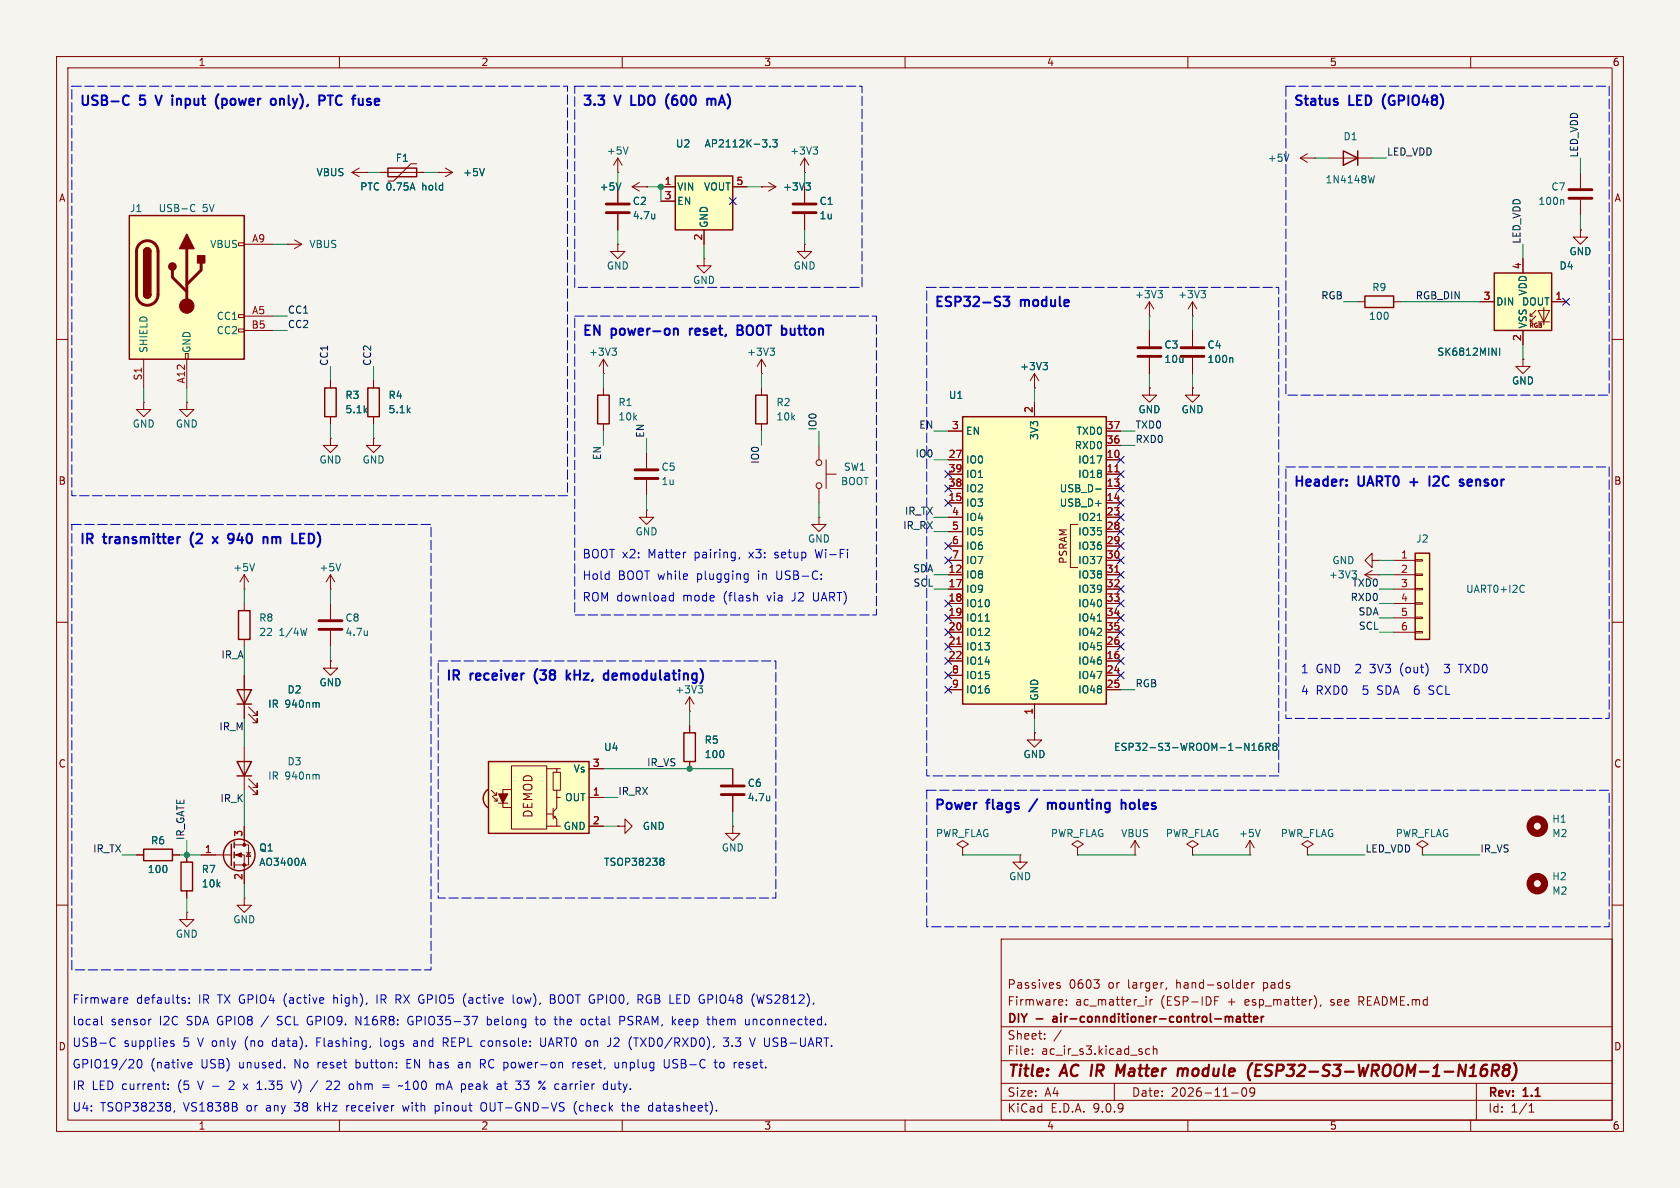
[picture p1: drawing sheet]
<svg xmlns="http://www.w3.org/2000/svg" width="297mm" height="210mm" viewBox="0 0 297 210" stroke-linecap="round" stroke-linejoin="round" font-family="sans-serif">
<path d="M0 0h297v210h-297z" fill="#f5f4ef" stroke="#f5f4ef" stroke-width=".18"/>
<g fill="none" stroke="#840000" stroke-width=".18">
<path d="M10 10h277v190h-277zM12 12h273v186h-273zM60 10v2M110 10v2M160 10v2M210 10v2M260 10v2M109.2 33v2.8M109.2 37.8v2.8M109.2 43.2v1.3h1.3l-1.3 1.2-1.3-1.2h1.3M109.2 43.2h.1M124.5 45.7v1.3h1.2l-1.2 1.3-1.3-1.3h1.3"/>
<path d="M124.5 45.7h.1M142.2 43.2v1.3h1.3l-1.3 1.2-1.2-1.2h1.2M142.2 43.2h.1M10 60h2M285 60h2M10 110h2M285 110h2M221 151.1h.1M221 148.6l-.8 1.3M221 148.6l.7 1.3M221 148.6v2.5M231.1 149.9l1.1-.7-1.1-.6-1 .6 1 .7v1.2"/>
<path d="M231.1 151.1h.1M251.5 149.9l1-.7-1-.6-1.1 .6 1.1 .7v1.2M251.5 151.1h.1M10 160h2M177 166h108v32h-108zM186.9 174.1l.5 .2 .1 .1-.1 .2-.4 .1M186.9 173.8h.5M187.8 176.8l.1 .3-.7 .1M188.5 177.6v.1M188.5 176.8v.1M193.4 173.2h.9l-.5 .6M194.2 173.9v.7"/>
<path d="M202.6 176.2v.1M202.6 176.7v1M203.3 176.7v1M203.7 176.7l-.2 .1-.2 .2M206.2 174.6l-.1 .3M214.7 176.9h.5M214.7 176.2h.8M220 174.5l.2 .2 .4-.1M220 173.9l.2-.2h.3l.2 .2v.2l-.7 .1M221.3 173.7v1M221.7 173.7l-.2 .1-.2 .2M232.6 176.4l.1 .6-.1 .8"/>
<path d="M233.5 177.6l-.1 .3M285 160h2M60 198v2M110 198v2M160 198v2M177 194.5h108M177 191.5h108M177 187.5h108M177 181.5h108M182.5 186.3v.1M182.5 185.5v.1M184.7 183.6v.1"/>
<path d="M184.7 182.8v.1M187.6 182.1l-1.3 2M197 191.5v3M203.2 185.5l-.4-.1-.3 .3v.4l.2 .2h.5M203.9 185.5l.2-.1 .4 .1v.9M203.9 184.9v1.5M210 198v2M217.7 193.2h1.2M219.7 192.4l.2-.1a.81 .81 0 0 1 .6 .6 .81 .81 0 0 1-.3 .8l-.2 .1a.81 .81 0 0 1-.3-1.4zM221.8 192.9l-.3 .3h-.3l-.2-.3 .1-.5 .4-.1 .2 .1a.99 .99 0 0 1-.3 1.4h-.3M260 198v2M261 191.5v6.5"/>
<path d="M270.3 196.6h.9M270.3 195.5l.4-.4v1.5"/>
</g>
<g fill="none" stroke="#840000" stroke-width=".4">
<path d="M197.6 188.2l.4 1.4 .9-1.4M208.4 189l.5-.1 .2 .3M209.1 189.2l-.1 1M209.9 189a.5 .5 0 0 0-.8 .2M221.4 187.9l-.1 .1M222 189.2h.7M223.1 188.2h-1l-.2 2h.9M263.9 188.2l1 .1a.58 .58 0 0 1-.3 1h-.8M264.3 189.3l.5 .9M266.1 189.1a.65 .65 0 0 0-.3 1 .65 .65 0 0 0 .9-.1 .65 .65 0 0 0 0-.8l-.2-.1M266.1 189.1l-.3-.2v-.3a.64 .64 0 0 1 1.1-.2v.3l-.4 .4M266.1 189.1h.4"/>
<path d="M267.7 187.9a2.32 2.32 0 0 1-.4 3.1"/>
</g>
<path d="M218.6 179.8h.6l.1 .9M219.8 179.7h.5M220 179.2v1.3l.3 .2M220.6 179.7h.6M220.8 179.2v1.3l.4 .2M223 179.7v1M223.4 179.7l-.3 .1-.1 .2M186.2 180.2v.4M219.3 180l-.5 .1a.29 .29 0 0 0-.3 .3 .29 .29 0 0 0 .3 .3l.5-.1M221.6 180.2l.7-.2v-.2l-.5-.1-.2 .2 .1 .7h.6" fill="none" stroke="#840000" stroke-width=".3"/>
<circle cx="271.8" cy="146" r="1.27" fill="none" stroke="#840000" stroke-width="1.3"/>
<path d="M115.7 37.8v.9M115.7 38.6h.1M222.8 146.6l-.4 1.3" fill="none" stroke="#006464" stroke-width=".18"/>
<path d="M107.2 36.1h4.1M107.2 37.6h4.1" fill="none" stroke="#840000" stroke-width=".51"/>
<path d="M119.4 31.1h10.1v9.5h-10.1z" fill="#ffffc2"/>
<path d="M68.6 29.7h5.1v1.5h-5.1zM119.4 31.1h10.1v9.5h-10.1z" fill="none" stroke="#840000" stroke-width=".25"/>
<g fill="none" stroke="#840000" stroke-width=".18">
<path d="M67.3 30.5h7.6M73.7 29h-1.1l-3 3h-1M109.2 30.5h.1M109.2 27.9l-.7 1.3M109.2 27.9l.8 1.3M109.2 27.9v2.6M111.8 33h2.5M111.8 33l1.2 .8M113 32.3l-1.2 .7M114.3 33h.1M116.8 33h2.6M116.8 35.6h2.6"/>
<path d="M129.5 33h2.6M134.6 33h.1M134.6 33h2.6M135.9 32.3l1.3 .7M137.2 33l-1.3 .8M142.2 30.5h.1M142.2 27.9l-.7 1.3M142.2 27.9l.8 1.3M142.2 27.9v2.6M142.2 33v2.8M142.2 37.8v2.8M50.8 43.2h.1"/>
<path d="M50.8 43.2h2.5M52.1 42.4l1.2 .8M53.3 43.2l-1.2 .7M124.5 40.6v2.6M210.8 68.6v1.3h1.3l-1.3 1.2-1.3-1.2h1.3M210.8 68.6h.1M182.9 129.5v1.3h1.2l-1.2 1.3-1.3-1.3h1.3M182.9 129.5h.1M210.8 149.9l1-.7-1-.6-1 .6 1 .7v1.2M210.8 151.1h.1"/>
</g>
<path d="M109.8 32.3l-.5 1.3M111 26l-.4 1.2M134.8 24.7h.8l-.4 .5M135.5 25.3v.6M136.1 25.9v.1M136.6 24.7h.8l-.4 .5 .3 .1v.6l-.1 .1-.6-.1M142.5 32.3h.8l-.5 .5M143 32.8l.3 .3v.3l-.3 .2M143.8 26h.7l-.4 .5M144.3 26.5l.2 .2v.3l-.2 .2" fill="none" stroke="#006464" stroke-width=".18"/>
<circle cx="271.8" cy="156.2" r="1.27" fill="none" stroke="#840000" stroke-width="1.3"/>
<path d="M140.2 36.1h4.1M140.2 37.6h4.1" fill="none" stroke="#840000" stroke-width=".51"/>
<path d="M170.2 73.7h25.4v50.8h-25.4z" fill="#ffffc2"/>
<path d="M170.2 73.7h25.4v50.8h-25.4z" fill="none" stroke="#840000" stroke-width=".25"/>
<g fill="none" stroke="#840000" stroke-width=".18">
<path d="M62.2 30.5l1.3 .7M62.2 30.5h2.6M63.5 29.7l-1.3 .8M64.8 30.5h.1M203.2 55.9h.1M203.2 53.3l-.8 1.3M203.2 53.3l.8 1.3M203.2 53.3v2.6M203.2 58.4v2.8M210.8 55.9h.1M210.8 53.3v2.6M210.8 58.4v2.8"/>
<path d="M210.8 53.3l-.7 1.3M210.8 53.3l.8 1.3M167.6 76.2h2.6M182.9 68.6h.1M182.9 66v2.6M182.9 71.1v2.6M182.9 66l-.8 1.3M182.9 66l.7 1.3M195.6 76.2h2.5M195.6 78.7h2.5M203.2 68.6v1.3h1.3l-1.3 1.2-1.3-1.2h1.3M203.2 68.6h.1"/>
<path d="M203.2 63.2v2.8M210.8 63.2v2.8M167.6 81.3h2.6M167.6 83.8h2.6M167.6 86.4h2.6M167.6 88.9h2.6M167.6 91.4h2.6M167.6 94h2.6M167.6 96.5h2.6M167.6 99.1h2.6M190.5 92.7h-1.3v7.6h1.3M195.6 81.3h2.5"/>
<path d="M195.6 83.8h2.5M195.6 86.4h2.5M195.6 88.9h2.5M195.6 91.4h2.5M195.6 94h2.5M195.6 96.5h2.5M195.6 99.1h2.5M242.6 99.1v-1.3l-1.3 1.3 1.3 1.2v-1.2h1.2M243.8 99.1h.1M167.6 101.6h2.6M167.6 104.1h2.6M167.6 106.7h2.6"/>
<path d="M167.6 109.2h2.6M167.6 111.8h2.6M167.6 114.3h2.6M167.6 116.8h2.6M167.6 119.4h2.6M195.6 101.6h2.5M195.6 104.1h2.5M195.6 106.7h2.5M195.6 109.2h2.5M195.6 111.8h2.5M195.6 114.3h2.5M195.6 116.8h2.5"/>
<path d="M195.6 119.4h2.5M241.3 101.6h2.5M241.3 101.6l1.3 .8M242.6 100.8l-1.3 .8M243.8 101.6h.1M167.6 121.9h2.6M182.9 124.5v2.5M195.6 121.9h2.5M170.2 149.9l1-.7-1-.6-1 .6 1 .7v1.2M170.2 151.1h.1M190.5 149.9l1-.7-1-.6-1 .6 1 .7v1.2M190.5 151.1h.1"/>
<path d="M200.7 151.1h.1M200.7 148.6l-.8 1.3M200.7 148.6l.7 1.3M200.7 148.6v2.5"/>
</g>
<g fill="none" stroke="#006464" stroke-width=".18">
<path d="M204.7 51.4h.8l-.4 .5M205.3 51.9l.2 .2v.3l-.2 .2M212.3 51.4h.8l-.4 .5M212.9 51.9l.2 .2v.3l-.2 .2M184.4 64.1h.8l-.4 .5M184.9 64.6l.3 .2v.3l-.3 .2M217.8 63.2l.1 .2v.7M193.7 86.5h1M194 92h.7M174.2 109.8h.7M194 109.8h.7M239 100.9h.8l-.4 .5"/>
<path d="M239.5 101.4l.3 .2v.3M221.3 132.7h.8M221.3 131.8l.4-.4v1.3M223.1 131.4l-.3 .1a.86 .86 0 0 0 0 1.2l.4-.2 .1-.4-.3-.2h-.2l-.3 .2M223.8 132.1l.6-.1 .1-.2v-.3l-.7-.1v1.3M224.1 132.1l.4 .6M225.3 131.9l-.3 .3 .1 .3 .2 .2 .3-.1 .1-.2v-.2l-.2-.3M225.3 131.9l-.3-.2 .3-.3h.2l.2 .2-.2 .3M225.3 131.9h.2"/>
</g>
<path d="M197.1 83.4h.7M169.2 113.9h.7M197.1 101.2h.7" fill="none" stroke="#a90000" stroke-width=".18"/>
<path d="M201.2 61.5h4M201.2 63h4M208.8 61.5h4.1M208.8 63h4.1" fill="none" stroke="#840000" stroke-width=".51"/>
<path d="M250.2 97.8h2.5v15.2h-2.5z" fill="#ffffc2"/>
<g fill="none" stroke="#840000" stroke-width=".25">
<path d="M105.7 69.9h2v5h-2zM133.6 69.9h2v5h-2zM250.2 97.8h2.5v15.2h-2.5zM42.2 108h2v5h-2zM41.9 121.9h2.5l-1.2 2.6zM41.9 134.6h2.5l-1.2 2.6zM41.9 124.5h2.5M41.9 137.2h2.5M120.9 129.5h2v5.1h-2zM25.4 150.1h5.1v2h-5.1zM32 152.4h2v5.1h-2zM40.9 149.2v3.8"/>
<path d="M41.4 148.8v1.1M41.4 150.6v1M41.4 152.4v1"/>
<circle cx="42.3" cy="151.1" r="2.79"/>
</g>
<g fill="none" stroke="#840000" stroke-width=".18">
<path d="M106.7 66h.1M106.7 63.5l-.8 1.3M106.7 63.5l.7 1.3M106.7 63.5v2.5M106.7 68.6v1.3M106.7 74.9v1.3M134.6 66h.1M134.6 63.5l-.7 1.3M134.6 63.5l.8 1.3M134.6 63.5v2.5M134.6 68.6v1.3M134.6 74.9v1.3"/>
<path d="M114.3 90.2v1.2h1.3l-1.3 1.3-1.3-1.3h1.3M114.3 90.2h.1M114.3 80v2.8M114.3 84.8v2.8M246.4 99.1h3.8M250.2 98.9h1.3v.3h-1.3zM43.2 104.1h.1M43.2 101.6v2.5M43.2 106.7v1.3M43.2 113v1.3M43.2 119.4v7.6M43.2 101.6l-.8 1.3"/>
<path d="M43.2 101.6l.7 1.3M58.4 104.1h.1M58.4 116.8v1.3h1.3l-1.3 1.3-1.3-1.3h1.3M58.4 116.8h.1M58.4 101.6l-.7 1.3M58.4 101.6l.8 1.3M58.4 101.6v2.5M58.4 106.7v2.8M58.4 111.5v2.8M246.4 101.6h3.8M246.4 104.1h3.8M246.4 106.7h3.8"/>
<path d="M246.4 109.2h3.8M246.4 111.8h3.8M250.2 101.5h1.3v.2h-1.3zM250.2 104h1.3v.3h-1.3zM250.2 106.6h1.3v.2h-1.3zM250.2 109.1h1.3v.2h-1.3zM250.2 111.6h1.3v.3h-1.3zM43.2 132.1v7.6M43.9 126.2l1.6 1.6v-.8v.8h-.8M43.9 125l1.6 1.5v-.8v.8h-.8M43.9 138.9l1.6 1.6v-.8v.8h-.8M43.9 137.7l1.6 1.5v-.8v.8h-.8"/>
<path d="M121.9 125.7h.1M121.9 123.2v2.5M121.9 128.3v1.2M121.9 134.6v1.3M121.9 123.2l-.7 1.3M121.9 123.2l.8 1.3M129.5 135.9v2.8M24.1 151.1h1.3M30.5 151.1h1.2M33 151.1v1.3M33 157.5v1.3M35.6 151.1h5.3"/>
<path d="M41.4 149.4h2.5v3.5h-2.5M41.4 151.1h1.8v5.1M43.2 158.8v1.2h1.2l-1.2 1.3-1.3-1.3h1.3M43.2 158.8h.1M43.2 146.1v3.3M43.6 150.7h.7M43.9 150.7l.4 .7h-.7zM109.2 146.1h1.3v-1.3l1.3 1.3-1.3 1.2v-1.2M109.2 146.1h.1M129.5 146.1v1.2h1.3l-1.3 1.3-1.2-1.3h1.2M129.5 146.1h.1M129.5 140.7v2.8"/>
<path d="M180.3 151.1v1.3h1.3l-1.3 1.3-1.2-1.3h1.2M180.3 151.1h.1M33 161.3v1.3h1.3l-1.3 1.2-1.3-1.2h1.3M33 161.3h.1"/>
</g>
<g fill="none" stroke="#006464" stroke-width=".18">
<path d="M108.2 61.5h.8l-.4 .5M108.7 62l.3 .3v.3l-.3 .2M136.1 61.5h.8l-.4 .5M136.7 62l.2 .3v.3l-.2 .2M45 99.6l-.4 1.3M60.2 99.6l-.4 1.3M54.2 111.1l-.3 1.2M64.9 111.5v.8M64.9 112.2v.1M269.1 103.4l.4 .2M269.5 104.6l-.4 .1M56.2 124.2l.2 .2v.6"/>
<path d="M56.2 136.9l.2 .2v.6M124 121.7l.2 .3v.3l-.2 .2M53.6 151.7l.5 1.3M136.1 140.7v.8M136.1 141.4l-.1 .1"/>
</g>
<g fill="#840000" stroke="#840000" stroke-width=".18">
<path d="M41.7 151.1l1-.4v.8z"/>
<circle cx="43.2" cy="149.4" r=".25"/>
<circle cx="43.2" cy="152.9" r=".25"/>
</g>
<path d="M112.3 83.1h4M112.3 84.6h4M56.4 109.7h4.1M56.4 111.3h4.1M127.5 138.9h4.1M127.5 140.5h4.1" fill="none" stroke="#840000" stroke-width=".51"/>
<path d="M86 139.8l.2-.2 1.2 1.6-1.2 1.5a1.97 1.97 0 0 1-.2-2.9z" fill="#ffffc2" stroke="#ffffc2" stroke-width=".18"/>
<path d="M86.4 134.6h17.7v12.7h-17.7z" fill="#ffffc2"/>
<path d="M57.4 68.6h2v5.1h-2zM65 68.6h2.1v5.1h-2.1zM86.2 139.6a1.97 1.97 0 0 0 0 3.1M86.4 134.6h17.7v12.7h-17.7z" fill="none" stroke="#840000" stroke-width=".25"/>
<g fill="none" stroke="#840000" stroke-width=".18">
<path d="M25.4 71.1v1.3h1.3l-1.3 1.3-1.3-1.3h1.3M25.4 71.1h.1M33 71.1v1.3h1.3l-1.3 1.3-1.3-1.3h1.3M33 71.1h.1M58.4 77.5v1.2h1.3l-1.3 1.3-1.3-1.3h1.3M58.4 77.5h.1M58.4 67.3v1.3M58.4 73.7v1.2M66 77.5v1.2h1.3l-1.3 1.3-1.2-1.3h1.2M66 77.5h.1M66 67.3v1.3M66 73.7v1.2"/>
<path d="M86.9 139.7l.9 .9M90.4 135.4h6.2v11.2h-6.2zM90.4 139.6h-1.5v3.1h1.5M96.6 135.9h1.8M97.8 136.5h1.3v3.2h-1.3zM98.4 139.7v1.3M99.1 135.9h-.7v.6M104.1 135.9h2.6M87 140.7l.9 .9M87.2 140.6h.6M87.4 141.6h.5M87.8 140.1v.5"/>
<path d="M87.9 141.1v.5M88.1 142h1.7M96.6 146.1h1.8M96.6 143.9h1.2M97.8 144.1l.6 .7v1.3h.7M97.8 142.9v1.9M98.2 144.3v.2h-.3M99.1 141h-.7v1.9l-.6 .6M104.1 146.1h2.6M104.1 141h2.6"/>
</g>
<path d="M88.1 140.3h1.7l-.9 1.7z" fill="#840000" stroke="#840000" stroke-width=".18"/>
<path d="M116.9 151.7h.2l.3 .3-.3 .3M116.9 152.3h.2M117.1 152.3l.3 .2v.2l-.1 .2-.4 .1" fill="none" stroke="#006464" stroke-width=".18"/>
<path d="M22.9 38.1h20.3v25.4h-20.3z" fill="#ffffc2"/>
<g fill="none" stroke="#840000" stroke-width=".18">
<path d="M77.5 30.5h.1M77.5 30.5h2.5M78.7 29.7l1.3 .8M80 30.5l-1.3 .7M42.2 42.9h1v.5h-1zM42.2 55.6h1v.5h-1zM42.2 58.2h1v.5h-1zM43.2 43.2h5.1M43.2 55.9h5.1M43.2 58.4h5.1M25.4 63.5v5.1M32.8 62.5h.5v1h-.5z"/>
<path d="M33 63.5v5.1"/>
</g>
<path d="M22.9 38.1h20.3v25.4h-20.3zM25.4 44.5a.64 .64 0 0 1 .6-.7 .64 .64 0 0 1 .7 .7M25.4 52.1a.64 .64 0 0 0 .6 .6 .64 .64 0 0 0 .7-.6" fill="none" stroke="#840000" stroke-width=".25"/>
<path d="M24.7 43.1a1.9 1.9 0 0 1 2.1-.4 1.9 1.9 0 0 1 1.1 1.8v7.6a1.91 1.91 0 0 1-1.9 1.9 1.91 1.91 0 0 1-1.9-1.9v-7.8l.2-.6zM30.5 47.8v1.2l2.5 2.6M33 43.9v10.2M35.6 46.5v1.3l-2.6 2.5" fill="none" stroke="#840000" stroke-width=".51"/>
<g fill="#840000" stroke="#840000" stroke-width=".25">
<path d="M25.4 44.5h1.3v7.6h-1.3z"/>
<path d="M25.6 44a.64 .64 0 0 1 .7-.1 .64 .64 0 0 1 .4 .6h-1.3z"/>
<path d="M25.4 52.1h1.3a.64 .64 0 0 1-.7 .6 .64 .64 0 0 1-.6-.6z"/>
<path d="M33 41.4l1.3 2.5h-2.6z"/>
<path d="M34.9 45.2h1.3v1.3h-1.3z"/>
<circle cx="30.5" cy="47.1" r=".63"/>
</g>
<circle cx="33" cy="54.1" r="1.27" fill="#840000" stroke="#840000" stroke-width=".18"/>
<path d="M33.9 36.2l.3-.1 .3 .2M34.5 37.3l-.3 .1-.3-.1M85.6 29.8l-.4 1.3" fill="none" stroke="#006464" stroke-width=".18"/>
<path d="M264.2 48.3h10.1v10.1h-10.1z" fill="#ffffc2"/>
<g fill="none" stroke="#840000" stroke-width=".18">
<path d="M64.8 30.5h.1M67.3 30.5h1.3M73.7 30.5h1.2M77.5 30.5h.1M109.2 33v2.8M109.2 37.8v2.8M114.3 33h.1M116.8 33h2.6M116.8 35.6h2.6M129.5 33h2.6M134.6 33h.1M142.2 33v2.8"/>
<path d="M142.2 37.8v2.8M229.9 27.9l1.2 .8M229.9 27.9h2.5M231.1 27.2l-1.2 .7M232.4 27.9h.1M234.9 27.9h7.7M279.4 30.5v2.8M279.4 35.3v2.8M124.5 40.6v2.6M203.2 58.4v2.8M210.8 58.4v2.8M240 53.3h1.3"/>
<path d="M246.4 53.3h1.2M261.6 53.3h2.6M269.2 45.7v2.6M269.2 58.4v2.6M270.5 55.9h.5M270.5 56.9h.5M271.5 54.9l-1 1v-.5M271.5 55.9l-1 1v-.5M271.9 54.9h2l-1 2zM271.9 56.9h2M272.9 54.4v3M274.3 53.3h2.6"/>
<path d="M279.4 40.6v1.3h1.3l-1.3 1.3-1.3-1.3h1.3M279.4 40.6h.1M58.4 67.3v1.3M58.4 73.7v1.2M66 67.3v1.3M66 73.7v1.2M144.8 78.7v2.6M167.6 76.2h2.6M182.9 68.6h.1M182.9 71.1v2.6M195.6 76.2h2.5M195.6 78.7h2.5"/>
<path d="M203.2 68.6h.1M203.2 63.2v2.8M210.8 68.6h.1M210.8 63.2v2.8M269.2 63.5v1.3h1.3l-1.3 1.2-1.2-1.2h1.2M269.2 63.5h.1M144.8 91.4v1.3h1.2l-1.2 1.3-1.3-1.3h1.3M144.8 91.4h.1M144.8 86.4v2.5M146 83.8h1.8M146 81.3v5.1M167.6 83.8h2.6"/>
<path d="M167.6 81.3h2.6M167.6 86.4h2.6M167.6 88.9h2.6M167.6 91.4h2.6M167.6 94h2.6M167.6 96.5h2.6M167.6 99.1h2.6M195.6 83.8h2.5M195.6 81.3h2.5M195.6 86.4h2.5M195.6 88.9h2.5M195.6 91.4h2.5"/>
<path d="M195.6 94h2.5M195.6 96.5h2.5M195.6 99.1h2.5M43.2 119.4v2.5M58.4 116.8h.1M167.6 101.6h2.6M167.6 104.1h2.6M167.6 106.7h2.6M167.6 109.2h2.6M167.6 111.8h2.6M167.6 114.3h2.6M167.6 116.8h2.6"/>
<path d="M167.6 119.4h2.6M195.6 101.6h2.5M195.6 104.1h2.5M195.6 106.7h2.5M195.6 109.2h2.5M195.6 111.8h2.5M195.6 114.3h2.5M195.6 116.8h2.5M195.6 119.4h2.5M43.2 124.5v2.5M104.1 135.9h2.6M121.9 128.3v1.2"/>
<path d="M121.9 134.6v1.3M129.5 135.9v2.8M167.6 121.9h2.6M182.9 129.5h.1M182.9 124.5v2.5M195.6 121.9h2.5M24.1 151.1h1.3M30.5 151.1h1.2M33 151.1v1.3M33 157.5v1.3M35.6 151.1h2.5M43.2 146.1v2.5"/>
<path d="M43.2 153.7v2.5M104.1 141h2.6M104.1 146.1h2.6M109.2 146.1h.1M129.5 140.7v2.8"/>
<circle cx="144.8" cy="85.9" r=".51"/>
<circle cx="144.8" cy="81.8" r=".51"/>
</g>
<path d="M237.5 26.7l2.5 1.2-2.5 1.3zM240 26.7v2.5M241.3 52.3h5.1v2.1h-5.1zM264.2 48.3h10.1v10.1h-10.1z" fill="none" stroke="#840000" stroke-width=".25"/>
<g fill="none" stroke="#006464" stroke-width=".18">
<path d="M85.6 29.8l-.4 1.3M109.8 32.3l-.5 1.3M115.7 37.8v.9M115.7 38.6h.1M134.8 24.7h.8l-.4 .5M135.5 25.3v.6M136.1 25.9v.1M136.6 24.7h.8l-.4 .5 .3 .1v.6l-.1 .1-.6-.1M142.5 32.3h.8l-.5 .5M143 32.8l.3 .3v.3l-.3 .2M227.9 27.2l-.4 1.3M243 31.1l-.3 1.2"/>
<path d="M276.3 35.3l.1 .2v.6M184.4 64.1h.8l-.4 .5M184.9 64.6l.3 .2v.3l-.3 .2M217.8 63.2l.1 .2v.7M263.8 61.5l.7 1.3v-1.3M265.1 61.5v1.3M193.7 86.5h1M194 92h.7M174.2 109.8h.7M194 109.8h.7M56.2 124.2l.2 .2v.6M221.3 132.7h.8"/>
<path d="M221.3 131.8l.4-.4v1.3M223.1 131.4l-.3 .1a.86 .86 0 0 0 0 1.2l.4-.2 .1-.4-.3-.2h-.2l-.3 .2M223.8 132.1l.6-.1 .1-.2v-.3l-.7-.1v1.3M224.1 132.1l.4 .6M225.3 131.9l-.3 .3 .1 .3 .2 .2 .3-.1 .1-.2v-.2l-.2-.3M225.3 131.9l-.3-.2 .3-.3h.2l.2 .2-.2 .3M225.3 131.9h.2M53.6 151.7l.5 1.3M116.9 151.7h.2l.3 .3-.3 .3M116.9 152.3h.2M117.1 152.3l.3 .2v.2l-.1 .2-.4 .1M136.1 140.7v.8"/>
<path d="M136.1 141.4l-.1 .1"/>
</g>
<path d="M277.4 33.5h4M277.4 35.1h4" fill="none" stroke="#840000" stroke-width=".51"/>
<g fill="none" stroke="#009600" stroke-width=".18">
<path d="M64.8 30.5h2.5M74.9 30.5h2.6M109.2 30.5v2.5M114.3 33h2.5v2.6M132.1 33h2.5M142.2 30.5v2.5M232.4 27.9h2.5M242.6 27.9h2.5M279.4 27.9v2.6M279.4 38.1v2.5M48.3 55.9h2.5M48.3 58.4h2.5"/>
<path d="M48.3 43.2h2.5M109.2 40.6v2.6M124.5 43.2v2.5M142.2 40.6v2.6M203.2 55.9v2.5M210.8 55.9v2.5M237.5 53.3h2.5M247.6 53.3h14M269.2 43.2v2.5M25.4 68.6v2.5M33 68.6v2.5M58.4 64.8v2.5"/>
<path d="M58.4 74.9v2.6M66 64.8v2.5M66 74.9v2.6M106.7 66v2.6M106.7 76.2v2.5M114.3 77.5v2.5M134.6 66v2.6M134.6 76.2v2.5M144.8 76.2v2.5M165.1 76.2h2.5M182.9 68.6v2.5M198.1 78.7h2.6"/>
<path d="M198.1 76.2h2.6M203.2 66v2.6M210.8 66v2.6M269.2 61v2.5M114.3 87.6v2.6M144.8 88.9v2.5M165.1 94h2.5M165.1 81.3h2.5M165.1 91.4h2.5M243.8 99.1h2.6M43.2 104.1v2.6M43.2 114.3v5.1"/>
<path d="M58.4 104.1v2.6M58.4 114.3v2.5M165.1 104.1h2.5M165.1 101.6h2.5M243.8 104.1h2.6M243.8 101.6h2.6M243.8 106.7h2.6M243.8 111.8h2.6M243.8 109.2h2.6M43.2 127v5.1M43.2 139.7v6.4M106.7 135.9h22.8"/>
<path d="M121.9 125.7v2.6M182.9 127v2.5M198.1 121.9h2.6M21.6 151.1h2.5M31.7 151.1h3.9M33 148.6v2.5M33 158.8v2.5M43.2 156.2v2.6M106.7 141h2.5M106.7 146.1h2.5M129.5 143.5v2.6M170.2 151.1h10.1"/>
<path d="M190.5 151.1h10.2M210.8 151.1h10.2M231.1 151.1h10.2M251.5 151.1h10.1"/>
</g>
<g fill="none" stroke="#000084" stroke-width=".18">
<path d="M128.9 35l1.2 1.2M130.1 35l-1.2 1.2M276.3 52.7l1.2 1.2M277.5 52.7l-1.2 1.2M167 85.8l1.2 1.2M167 88.3l1.2 1.2M167 95.9l1.2 1.2M167 83.2l1.2 1.2M167 98.5l1.2 1.2M168.2 85.8l-1.2 1.2M168.2 88.3l-1.2 1.2M168.2 95.9l-1.2 1.2"/>
<path d="M168.2 83.2l-1.2 1.2M168.2 98.5l-1.2 1.2M197.5 80.7l1.2 1.2M197.5 83.2l1.2 1.2M197.5 85.8l1.2 1.2M197.5 98.5l1.2 1.2M197.5 88.3l1.2 1.2M197.5 90.8l1.2 1.2M197.5 93.4l1.2 1.2M197.5 95.9l1.2 1.2M198.7 80.7l-1.2 1.2M198.7 83.2l-1.2 1.2"/>
<path d="M198.7 85.8l-1.2 1.2M198.7 98.5l-1.2 1.2M198.7 88.3l-1.2 1.2M198.7 90.8l-1.2 1.2M198.7 93.4l-1.2 1.2M198.7 95.9l-1.2 1.2M167 113.7l1.2 1.2M167 116.2l1.2 1.2M167 118.8l1.2 1.2M167 111.2l1.2 1.2M167 106.1l1.2 1.2M167 108.6l1.2 1.2"/>
<path d="M168.2 113.7l-1.2 1.2M168.2 116.2l-1.2 1.2M168.2 118.8l-1.2 1.2M168.2 111.2l-1.2 1.2M168.2 106.1l-1.2 1.2M168.2 108.6l-1.2 1.2M197.5 101l1.2 1.2M197.5 118.8l1.2 1.2M197.5 116.2l1.2 1.2M197.5 113.7l1.2 1.2M197.5 111.2l1.2 1.2M197.5 108.6l1.2 1.2"/>
<path d="M197.5 106.1l1.2 1.2M197.5 103.5l1.2 1.2M198.7 101l-1.2 1.2M198.7 118.8l-1.2 1.2M198.7 116.2l-1.2 1.2M198.7 113.7l-1.2 1.2M198.7 111.2l-1.2 1.2M198.7 108.6l-1.2 1.2M198.7 106.1l-1.2 1.2M198.7 103.5l-1.2 1.2M167 121.3l1.2 1.2M168.2 121.3l-1.2 1.2"/>
</g>
<g fill="none" stroke="#0000c2" stroke-width=".34">
<path d="M22 17l.5-.1 .3 .1M22.8 18.4l-.3 .2-.5-.1M27.5 16.9l.5 1.7M38.4 18.9l.2 .3M38.6 16.6l-.2 .4M39.3 18.5l.5 .1M39.3 17.4v1.7M39.8 17.4l-.5 .1M49.5 17.4v1.2M50 17.4l-.5 .2M57.9 16.9h1M58.4 16.9v1.7"/>
<path d="M65.4 18l.2 .3-.2 .3M65.4 17.4l.1 .1M111.6 16.9v1.7h.8M118 18.9l.2 .3M118.2 16.6l-.2 .4M125 17.4v1.2M125 17.6a.42 .42 0 0 1 .8 .1M125.8 17.7l.2-.3 .4 .1 .1 .2M125.8 17.7v.9M119.4 58.1l.4 .1 .1 .1v.9M122 58.1v1.1M122 58.2v.2"/>
<path d="M130.4 58.3h.5M130.9 58.3l.3 .1M131.2 57.7l-.3-.2h-.5v1.7l.8-.1M131.2 58.2l-.3 .1M177.4 52.4h1l-.5 .7a.46 .46 0 0 1 .5 .3v.4l-.1 .3h-.7l-.2-.1M31.8 94.9l-.3 .1M37.6 94.9l.9 1.1M38.5 94.9l-.9 1.1M41.2 94.5v1.1M41.3 95.1l-.1 .1M47.1 94.9l.2 .3v.8M48.1 94.9v1.1"/>
<path d="M48.8 95a.46 .46 0 0 0-.7 .1M53.1 95.2h.5M53.1 96h.8M53.1 94.3h.8M238.1 85.7v.2M238.1 84.8v.2M252.7 84.2v1.7M253.5 84.3h-.1M254.3 84.9l-.9 1h1M258.5 85.3l.3 .3-.3 .3M258.5 84.8h.2M259.5 84.8v1"/>
<path d="M260.2 85.2l-.8 .1M100.2 118.5v1.7M100.3 119.5l.5 .7M100.8 119l-.6 .7M107.1 119l.4 .1M107.5 118.5v1.7M107.5 120.1l-.4 .1M183.4 141.3l-1.5 2.1M185.2 141.9v1.1M185.2 142.1a.42 .42 0 0 1 .8 0M186 142.1v.9M186 142v.1"/>
<path d="M198.3 142.1a.42 .42 0 0 1 .7 0v.9M198.3 141.3v1.7"/>
</g>
<g fill="none" stroke="#0000c2" stroke-width=".18">
<path d="M130.8 98.5l-.2 .3M118.5 106.2h.5M118.5 105.3h.5M119 104.7v1.5M131.8 101.4l.5 .1M132.3 101.4v1.2l-.2 .3h-.3M132.3 102.4h-.5M133.7 105.2l.2 .3v.7M255.3 117.4h1M255.3 118.8l.2 .1M257.8 117.4h.9M252.6 122.7h.2"/>
<path d="M252.8 121.3l-.2 .2 .2 .4M17.9 179.7v1.3l.3 .2M21.9 177.3h.6M21.9 176.4h.5l.2 .3-.7 .2M32.4 176.9h.3l.1 .2-.2 .3h-.3M32.4 176.4h.3M33.4 177.2v.2M33.4 176.4v.2M66.7 175.9v1.5M72.6 179.7a.81 .81 0 0 0-.5 .7 .81 .81 0 0 0 .5 .8M82 177.3l.4 .6M82.4 175.6l-.4 .7"/>
<path d="M83.4 179.7h1l-.6 1.5M86.2 179.7v1.5M90.7 175.9v1.2l.2 .3M94.8 179.7v1.3l.4 .2M97.3 176.6h.5M97.8 176.6l.3-.3-.1-.3-.2-.1h-.5v1.5h.6l.3-.3M97.8 176.6l.4 .3M112.8 175.9h.6l.3 .2-.2 .5h-.7M113.2 176.6l.5 .8M126 179.7v1.5M133.8 175.9l.4 1.5 .2-1.1 .3 1.1M19.7 183.5h.4l.3 .1"/>
<path d="M20.4 184.8l-.3 .2-.4-.1M24.4 187.4l.2-.1a.81 .81 0 0 1 .6 .6 .81 .81 0 0 1-.3 .8l-.2 .1a.81 .81 0 0 1-.3-1.4zM26.7 180.2h-.3M28.7 191.6h.5M29.1 192.6h.1M29.7 192.5v.1M29.7 191.7v.1M30.2 184.3l.6 .4-.2 .3-.4-.1M30.7 184h-.3l-.2 .2M30.9 196.3l-.2 .3M33.4 187.8l.5 .1v.2l-.7 .2M33.9 188.7l-.5 .1"/>
<path d="M43 191.6l.8 1M43.8 191.6l-.8 1M45.4 192.6h.9M45.9 191.1l-.5 .4M50.3 188.6v.2M51.4 191.1l.5 1.5M56 184.2h.5M56.2 191l-1.3 2M56.7 183.5h-.7v1.5M58.4 191.2l-.5-.1-.2 .1M58.5 191.7l-.8 .9h.9M61.3 195.4v1"/>
<path d="M61.4 195.5l-.1 .2M62 191.6l.4 .1 .1 .2-.1 .6-.4 .1M62.9 181.2v-1.5l.9 1.5M67.3 183.5v1.3l.2 .2M67.7 191.8h1.1M67.7 192.2h1.1M71.2 191.9l-.1 .1M71.2 195.4l.2 1M71.7 192.6h.8M71.8 191.5h-.1M71.9 188h.5M72.7 187.3h-.8v1.5h.8"/>
<path d="M73.6 184h-.4M73.7 184.4h-.4a.29 .29 0 0 0-.2 .3 .29 .29 0 0 0 .2 .3h.4M76.9 195.4v1.5M76.9 196.3l.5 .1M77.4 195.4l-.5 .1M77.7 191.7l.1 .1M77.8 191.8l.2-.2 .4 .1v.9M77.8 191.8v.8M78.4 184.3h.5M78.7 184.3l.5 .7M78.9 183.5h-.5v1.5M81.5 187.8l-.4 .1"/>
<path d="M81.6 188.2h-.4a.29 .29 0 0 0-.2 .3 .29 .29 0 0 0 .2 .3h.4M84.9 187.3h.6M84.9 188.1h.6M85.3 188.1l.5 .7M85.7 194.9a.5 .5 0 0 0-.7 .5v.5a.5 .5 0 0 0 .7 .5M86.2 180.2h.5M86.2 181.1h.5M89.1 191.6h.6M89.3 191.1v1.3l.2 .2M92.6 192.5l.2 .1h.4M92.6 191.1h.9M94.6 180.2h.6"/>
<path d="M95.6 183.5v1.2l.3 .3 .4-.1 .1-.2v-1.2M97.9 180.2h.6M98.4 181.2h.1M101.3 187.8v1M101.7 187.8l-.3 .1-.1 .2M101.9 194.7a1.72 1.72 0 0 0 0 2.3M102.2 187.9v.8M102.9 188.1l-.7 .2M103 180.2h.4l.1 .3-.1 .5-.4 .2M108.1 191.6l.1 .9 .3 .1 .2-.1M108.7 187.8l.1 .9 .4 .1 .2-.2M108.7 191.6v1"/>
<path d="M109.4 184.1l-.9 .9h.9M109.4 187.8v1M109.6 180.5l.7-.1 .1-.2v-.4l-.2-.1h-.6v1.5M109.9 195.4h.5M110.1 194.9v1.3l.3 .2M112 183.5h.9M112.4 183.5v1.5M114.9 195.4l.5 .1M115.4 196.3l-.5 .1M115.4 194.9v1.5M117.4 187.3v1.2l.3 .3 .5-.1 .1-.2v-1.2M126.2 187.8h.6"/>
<path d="M126.4 187.3v1.3l.4 .2M126.6 180.2h-.4l-.2 .1M127.7 187.8l-.3 .1-.2 .2 .1 .5 .4 .2M127.9 183.5h.9l-.5 .5 .4 .2v.6l-.2 .2h-.4l-.2-.2M129.4 184.8v.2M130.7 188.7h.6M130.7 187.9h.6M131.4 188.1l-.7 .2M133.2 180.2v1M133.6 180.2l-.4 .1"/>
</g>
<path d="M12.7 15.2h87.6v72.4h-87.6zM101.6 15.2h50.8v35.6h-50.8zM227.3 15.2h57.2v54.7h-57.2zM101.6 55.9h53.3v52.8h-53.3zM163.8 50.8h62.3v86.4h-62.3zM12.7 92.7h63.5v78.8h-63.5zM227.3 82.6h57.2v44.4h-57.2zM77.5 116.8h59.7v42h-59.7zM163.8 139.7h120.7v24.1h-120.7z" fill="none" stroke="#0000c2" stroke-width=".18" stroke-dasharray="1.7 .6"/>
<path d="M197.1 83.4h.7M169.2 113.9h.7M197.1 101.2h.7" fill="none" stroke="#a90000" stroke-width=".18"/>
<g fill="#009600" stroke="#009600" stroke-width=".18">
<circle cx="116.8" cy="33" r=".46"/>
<circle cx="121.9" cy="135.9" r=".46"/>
<circle cx="33" cy="151.1" r=".46"/>
</g>
<g font-size="2.8" fill="#840000">
<text x="178" y="190.9">Title:</text>
<text x="187.7" y="190.9">AC IR</text>
<text x="199" y="190.9">Matter</text>
<text x="210.6" y="190.9">module</text>
<text x="223.8" y="190.9">(ESP32-S3-WROOM-1-N16R8)</text>
</g>
<g font-size="2.4" fill="#0000c2">
<text x="14" y="18.8">USB-C</text>
<text x="24.9" y="18.8">5</text>
<text x="28.4" y="18.8">V</text>
<text x="31.9" y="18.8">input</text>
<text x="40.2" y="18.8">(power</text>
<text x="50.7" y="18.8">only),</text>
<text x="59.9" y="18.8">PTC</text>
<text x="66.6" y="18.8">fuse</text>
<text x="102.9" y="18.8">3.3</text>
<text x="108.9" y="18.8">V</text>
<text x="112.3" y="18.8">LDO</text>
<text x="119.2" y="18.8">(600</text>
<text x="127.1" y="18.8">mA)</text>
<text x="228.6" y="18.8">Status</text>
<text x="238.6" y="18.8">LED</text>
<text x="245.2" y="18.8">(GPIO48)</text>
<text x="102.9" y="59.4">EN</text>
<text x="108.2" y="59.4">power-on</text>
<text x="122.7" y="59.4">reset,</text>
<text x="131.8" y="59.4">BOOT</text>
<text x="140.3" y="59.4">button</text>
<text x="165.1" y="54.4">ESP32-S3</text>
<text x="180.5" y="54.4">module</text>
<text x="228.6" y="86.1">Header:</text>
<text x="240.2" y="86.1">UART0</text>
<text x="250" y="86.1">+</text>
<text x="254.1" y="86.1">I2C</text>
<text x="260.2" y="86.1">sensor</text>
<text x="14" y="96.3">IR</text>
<text x="18.5" y="96.3">transmitter</text>
<text x="34.4" y="96.3">(2</text>
<text x="39.2" y="96.3">x</text>
<text x="42.5" y="96.3">940</text>
<text x="49.3" y="96.3">nm</text>
<text x="55.1" y="96.3">LED)</text>
<text x="78.7" y="120.4">IR</text>
<text x="83.2" y="120.4">receiver</text>
<text x="95.2" y="120.4">(38</text>
<text x="101.6" y="120.4">kHz,</text>
<text x="108.9" y="120.4">demodulating)</text>
<text x="165.1" y="143.3">Power</text>
<text x="174.6" y="143.3">flags</text>
<text x="186.6" y="143.3">mounting</text>
<text x="200.4" y="143.3">holes</text>
</g>
<g font-size="2.1" fill="#0000c2">
<text x="102.9" y="98.8">BOOT x2:</text>
<text x="114.6" y="98.8">Matter</text>
<text x="122.9" y="98.8">pairing,</text>
<text x="132.7" y="98.8">x3:</text>
<text x="137.4" y="98.8">setup</text>
<text x="144.7" y="98.8">Wi-Fi</text>
<text x="102.9" y="106.4">ROM download</text>
<text x="102.9" y="102.6">Hold</text>
<text x="109.2" y="102.6">BOOT while</text>
<text x="120.8" y="106.4">mode</text>
<text x="123.3" y="102.6">plugging</text>
<text x="128.1" y="106.4">(flash</text>
<text x="134.3" y="102.6">in</text>
<text x="135.9" y="106.4">via</text>
<text x="137.7" y="102.6">USB-C:</text>
<text x="140.4" y="106.4">J2</text>
<text x="144.3" y="106.4">UART)</text>
<text x="229.9" y="119.1">1</text>
<text x="232.6" y="119.1">GND</text>
<text x="239.8" y="119.1">2</text>
<text x="242.5" y="119.1">3V3</text>
<text x="247.9" y="119.1">(out)</text>
<text x="256.1" y="119.1">3</text>
<text x="258.8" y="119.1">TXD0</text>
<text x="229.9" y="122.9">4</text>
<text x="232.6" y="122.9">RXD0</text>
<text x="241.1" y="122.9">5</text>
<text x="243.8" y="122.9">SDA</text>
<text x="250.6" y="122.9">6</text>
<text x="253.3" y="122.9">SCL</text>
<text x="12.7" y="177.6">Firmware</text>
<text x="24.1" y="177.6">defaults:</text>
<text x="35.2" y="177.6">IR TX GPIO4</text>
<text x="50.6" y="177.6">(active</text>
<text x="59.5" y="177.6">high),</text>
<text x="67.3" y="177.6">IR RX GPIO5</text>
<text x="83.1" y="177.6">(active</text>
<text x="92" y="177.6">low),</text>
<text x="98.7" y="177.6">BOOT GPIO0,</text>
<text x="114.5" y="177.6">RGB LED GPIO48</text>
<text x="135.2" y="177.6">(WS2812),</text>
<text x="12.7" y="181.4">local</text>
<text x="12.7" y="185.2">USB-C</text>
<text x="19.6" y="181.4">sensor</text>
<text x="21.9" y="185.2">supplies</text>
<text x="28.2" y="181.4">I2C</text>
<text x="32.4" y="185.2">5</text>
<text x="33.2" y="181.4">SDA GPIO8</text>
<text x="35.2" y="185.2">V only</text>
<text x="43.7" y="185.2">(no</text>
<text x="46.7" y="181.4">/</text>
<text x="48.7" y="185.2">data).</text>
<text x="49.6" y="181.4">SCL GPIO9.</text>
<text x="56.7" y="185.2">Flashing,</text>
<text x="63.7" y="181.4">N16R8:</text>
<text x="68.1" y="185.2">logs</text>
<text x="73.1" y="181.4">GPIO35-37</text>
<text x="74.1" y="185.2">and</text>
<text x="79.5" y="185.2">REPL console:</text>
<text x="87.3" y="181.4">belong</text>
<text x="96.1" y="181.4">to</text>
<text x="97" y="185.2">UART0 on</text>
<text x="99.6" y="181.4">the</text>
<text x="104.4" y="181.4">octal</text>
<text x="109.3" y="185.2">J2</text>
<text x="111.3" y="181.4">PSRAM, keep</text>
<text x="113.1" y="185.2">(TXD0/RXD0),</text>
<text x="127.2" y="181.4">them</text>
<text x="130.1" y="185.2">3.3</text>
<text x="134" y="181.4">unconnected.</text>
<text x="134.9" y="185.2">V USB-UART.</text>
<text x="12.7" y="189">GPIO19/20</text>
<text x="26.6" y="189">(native</text>
<text x="35.6" y="189">USB)</text>
<text x="42.4" y="189">unused.</text>
<text x="52.3" y="189">No</text>
<text x="56.6" y="189">reset</text>
<text x="63.4" y="189">button:</text>
<text x="72.6" y="189">EN has</text>
<text x="82" y="189">an</text>
<text x="86.1" y="189">RC power-on</text>
<text x="102.7" y="189">reset,</text>
<text x="110.3" y="189">unplug</text>
<text x="119.2" y="189">USB-C</text>
<text x="128.3" y="189">to</text>
<text x="131.9" y="189">reset.</text>
<text x="12.7" y="196.6">U4:</text>
<text x="12.7" y="192.8">IR LED current:</text>
<text x="17.7" y="196.6">TSOP38238,</text>
<text x="31.6" y="192.8">(5</text>
<text x="32.5" y="196.6">VS1838B</text>
<text x="35.3" y="192.8">V -</text>
<text x="41.1" y="192.8">2</text>
<text x="43.7" y="196.6">or</text>
<text x="46.3" y="192.8">1.35</text>
<text x="47.3" y="196.6">any</text>
<text x="52.5" y="196.6">38</text>
<text x="52.6" y="192.8">V)</text>
<text x="56.6" y="196.6">kHz</text>
<text x="59.1" y="192.8">22</text>
<text x="61.9" y="196.6">receiver</text>
<text x="63.2" y="192.8">ohm</text>
<text x="69.2" y="192.8">=</text>
<text x="72.1" y="196.6">with</text>
<text x="72.4" y="192.8">~100</text>
<text x="77.9" y="196.6">pinout</text>
<text x="79.1" y="192.8">mA peak</text>
<text x="86.2" y="196.6">OUT-GND-VS</text>
<text x="90.2" y="192.8">at</text>
<text x="93.7" y="192.8">33</text>
<text x="97.8" y="192.8">% carrier</text>
<text x="102.8" y="196.6">(check</text>
<text x="109.6" y="192.8">duty.</text>
<text x="111.5" y="196.6">the</text>
<text x="116.3" y="196.6">datasheet).</text>
</g>
<g font-size="2.1" fill="#840000">
<text x="94.3" y="144.7" transform="rotate(-90 94.3 144.7)">DEMOD</text>
<text x="178" y="178">Firmware:</text>
<text x="178" y="175">Passives</text>
<text x="188.9" y="175">0603</text>
<text x="190.1" y="178">ac_matter_ir</text>
<text x="196" y="175">or</text>
<text x="199.5" y="175">larger,</text>
<text x="205.2" y="178">(ESP-IDF</text>
<text x="208.2" y="175">hand-solder</text>
<text x="217.2" y="178">+</text>
<text x="220.3" y="178">esp_matter),</text>
<text x="223.7" y="175">pads</text>
<text x="235.6" y="178">see</text>
<text x="240.7" y="178">README.md</text>
<text x="178" y="184">Sheet:</text>
<text x="178" y="181.2">DIY</text>
<text x="183.2" y="181.2">-</text>
<text x="186.8" y="181.2">air-connditioner-control-matter</text>
<text x="178" y="186.7">File:</text>
<text x="184.1" y="186.7">ac_ir_s3.kicad_sch</text>
<text x="178" y="196.9">KiCad</text>
<text x="178" y="194.1">Size:</text>
<text x="184.7" y="194.1">A4</text>
<text x="185.7" y="196.9">E.D.A.</text>
<text x="193.3" y="196.9">9.0.9</text>
<text x="200" y="194.1">Date:</text>
<text x="207" y="194.1">2026-11-09</text>
<text x="263" y="194.3">Rev:</text>
<text x="263" y="196.9">Id:</text>
<text x="267.1" y="196.9">1/1</text>
<text x="269.4" y="194.3">1.1</text>
</g>
<g font-size="1.8" fill="#840000">
<text x="35" y="11.9">1</text>
<text x="85" y="11.9">2</text>
<text x="135" y="11.9">3</text>
<text x="185" y="11.9">4</text>
<text x="235" y="11.9">5</text>
<text x="285" y="11.9">6</text>
<text x="10.3" y="35.9">A</text>
<text x="285.3" y="35.9">A</text>
<text x="10.3" y="85.9">B</text>
<text x="285.3" y="85.9">B</text>
<text x="188.8" y="99.8" transform="rotate(-90 188.8 99.8)">PSRAM</text>
<text x="10.3" y="135.9">C</text>
<text x="285.3" y="135.9">C</text>
<text x="10.3" y="185.9">D</text>
<text x="285.3" y="185.9">D</text>
<text x="35" y="199.9">1</text>
<text x="85" y="199.9">2</text>
<text x="135" y="199.9">3</text>
<text x="185" y="199.9">4</text>
<text x="235" y="199.9">5</text>
<text x="285" y="199.9">6</text>
</g>
<g font-size="1.8" fill="#006464">
<text x="69.9" y="28.8">F1</text>
<text x="107.2" y="27.5">+5V</text>
<text x="119.4" y="26.3">U2</text>
<text x="124.5" y="26.3">AP2112K-3.3</text>
<text x="139.6" y="27.5">+3V3</text>
<text x="224" y="28.8">+5V</text>
<text x="237.4" y="25">D1</text>
<text x="55.9" y="31.3">VBUS</text>
<text x="63.6" y="33.9">PTC 0.75A</text>
<text x="74.8" y="33.9">hold</text>
<text x="81.8" y="31.3">+5V</text>
<text x="105.9" y="33.9">+5V</text>
<text x="119.6" y="33.9">VIN</text>
<text x="124.4" y="33.9">VOUT</text>
<text x="138.3" y="33.9">+3V3</text>
<text x="234.2" y="32.6">1N4148W</text>
<text x="274.2" y="33.9">C7</text>
<text x="22.9" y="37.7">J1</text>
<text x="27.9" y="37.7">USB-C</text>
<text x="35.8" y="37.7">5V</text>
<text x="111.8" y="36.4">C2</text>
<text x="111.8" y="39">4.7u</text>
<text x="119.6" y="36.4">EN</text>
<text x="125.3" y="40.4" transform="rotate(-90 125.3 40.4)">GND</text>
<text x="144.8" y="36.4">C1</text>
<text x="144.8" y="39">1u</text>
<text x="271.9" y="36.4">100n</text>
<text x="37.1" y="44">VBUS</text>
<text x="54.6" y="44">VBUS</text>
<text x="107.2" y="47.9">GND</text>
<text x="140.2" y="47.9">GND</text>
<text x="275.6" y="47.9">D4</text>
<text x="277.4" y="45.3">GND</text>
<text x="122.4" y="50.4">GND</text>
<text x="200.6" y="52.9">+3V3</text>
<text x="208.2" y="52.9">+3V3</text>
<text x="242.5" y="51.7">R9</text>
<text x="270.1" y="52.3" transform="rotate(-90 270.1 52.3)">VDD</text>
<text x="38.2" y="56.7">CC1</text>
<text x="38.2" y="59.3">CC2</text>
<text x="241.9" y="56.7">100</text>
<text x="264.4" y="54.2">DIN</text>
<text x="269" y="54.2">DOUT</text>
<text x="270.1" y="58.2" transform="rotate(-90 270.1 58.2)">VSS</text>
<text x="26.3" y="62.5" transform="rotate(-90 26.3 62.5)">SHIELD</text>
<text x="33.9" y="62.5" transform="rotate(-90 33.9 62.5)">GND</text>
<text x="104" y="63.1">+3V3</text>
<text x="132" y="63.1">+3V3</text>
<text x="180.2" y="65.6">+3V3</text>
<text x="205.7" y="61.8">C3</text>
<text x="205.7" y="64.4">10u</text>
<text x="213.4" y="61.8">C4</text>
<text x="213.4" y="64.4">100n</text>
<text x="254" y="63.1">SK6812MINI</text>
<text x="61" y="70.7">R3</text>
<text x="68.6" y="70.7">R4</text>
<text x="109.2" y="72">R1</text>
<text x="137.2" y="72">R2</text>
<text x="167.6" y="70.7">U1</text>
<text x="267.2" y="68.2">GND</text>
<text x="23.4" y="75.8">GND</text>
<text x="31" y="75.8">GND</text>
<text x="61" y="73.3">5.1k</text>
<text x="68.6" y="73.3">5.1k</text>
<text x="109.2" y="74.5">10k</text>
<text x="137.2" y="74.5">10k</text>
<text x="170.7" y="77.1">EN</text>
<text x="183.7" y="77.9" transform="rotate(-90 183.7 77.9)">3V3</text>
<text x="190.2" y="77.1">TXD0</text>
<text x="201.2" y="73.3">GND</text>
<text x="208.8" y="73.3">GND</text>
<text x="56.4" y="82.1">GND</text>
<text x="64" y="82.1">GND</text>
<text x="116.8" y="83.4">C5</text>
<text x="149.1" y="83.4">SW1</text>
<text x="170.7" y="82.1">IO0</text>
<text x="189.9" y="79.6">RXD0</text>
<text x="190.5" y="82.1">IO17</text>
<text x="116.8" y="86">1u</text>
<text x="148.6" y="86">BOOT</text>
<text x="170.7" y="84.7">IO1</text>
<text x="170.7" y="87.2">IO2</text>
<text x="170.7" y="89.8">IO3</text>
<text x="187.2" y="87.2">USB_D-</text>
<text x="187.2" y="89.8">USB_D+</text>
<text x="190.5" y="84.7">IO18</text>
<text x="112.3" y="94.8">GND</text>
<text x="170.7" y="92.3">IO4</text>
<text x="170.7" y="94.8">IO5</text>
<text x="190.5" y="92.3">IO21</text>
<text x="190.5" y="94.8">IO35</text>
<text x="41.1" y="101.2">+5V</text>
<text x="56.4" y="101.2">+5V</text>
<text x="142.7" y="96.1">GND</text>
<text x="170.7" y="97.4">IO6</text>
<text x="170.7" y="99.9">IO7</text>
<text x="190.5" y="97.4">IO36</text>
<text x="190.5" y="99.9">IO37</text>
<text x="235.5" y="99.9">GND</text>
<text x="250.3" y="96.1">J2</text>
<text x="170.7" y="102.5">IO8</text>
<text x="170.7" y="105">IO9</text>
<text x="170.7" y="107.5">IO10</text>
<text x="190.5" y="102.5">IO38</text>
<text x="190.5" y="105">IO39</text>
<text x="190.5" y="107.5">IO40</text>
<text x="234.8" y="102.5">+3V3</text>
<text x="259.1" y="105">UART0+I2C</text>
<text x="45.7" y="110.1">R8</text>
<text x="45.7" y="112.6">22</text>
<text x="49.3" y="112.6">1/4W</text>
<text x="61" y="110.1">C8</text>
<text x="61" y="112.6">4.7u</text>
<text x="170.7" y="110.1">IO11</text>
<text x="170.7" y="112.6">IO12</text>
<text x="190.5" y="110.1">IO41</text>
<text x="190.5" y="112.6">IO42</text>
<text x="170.7" y="115.2">IO13</text>
<text x="170.7" y="117.7">IO14</text>
<text x="190.5" y="115.2">IO45</text>
<text x="190.5" y="117.7">IO46</text>
<text x="47.3" y="125.3">IR</text>
<text x="50.4" y="125.3">940nm</text>
<text x="50.7" y="122.8">D2</text>
<text x="56.4" y="121.5">GND</text>
<text x="119.3" y="122.8">+3V3</text>
<text x="170.7" y="120.2">IO15</text>
<text x="170.7" y="122.8">IO16</text>
<text x="183.7" y="124" transform="rotate(-90 183.7 124)">GND</text>
<text x="190.5" y="120.2">IO47</text>
<text x="190.5" y="122.8">IO48</text>
<text x="124.5" y="131.7">R5</text>
<text x="50.7" y="135.5">D3</text>
<text x="101.3" y="136.8">Vs</text>
<text x="106.7" y="132.9">U4</text>
<text x="124.5" y="134.2">100</text>
<text x="180.8" y="134.2">GND</text>
<text x="196.9" y="132.9">ESP32-S3-WROOM-1-N16R8</text>
<text x="47.3" y="138">IR</text>
<text x="50.4" y="138">940nm</text>
<text x="99.8" y="141.8">OUT</text>
<text x="132.1" y="139.3">C6</text>
<text x="132.1" y="141.8">4.7u</text>
<text x="26.6" y="149.5">R6</text>
<text x="99.6" y="146.9">GND</text>
<text x="113.5" y="146.9">GND</text>
<text x="165.4" y="148.2">PWR_FLAG</text>
<text x="185.7" y="148.2">PWR_FLAG</text>
<text x="198.1" y="148.2">VBUS</text>
<text x="206" y="148.2">PWR_FLAG</text>
<text x="218.9" y="148.2">+5V</text>
<text x="226.3" y="148.2">PWR_FLAG</text>
<text x="246.6" y="148.2">PWR_FLAG</text>
<text x="274.3" y="148.2">M2</text>
<text x="274.3" y="145.6">H1</text>
<text x="26" y="154.5">100</text>
<text x="35.6" y="154.5">R7</text>
<text x="45.7" y="153.3">AO3400A</text>
<text x="45.7" y="150.7">Q1</text>
<text x="106.7" y="153.3">TSOP38238</text>
<text x="127.5" y="150.7">GND</text>
<text x="178.3" y="155.8">GND</text>
<text x="274.3" y="155.8">H2</text>
<text x="35.6" y="157.1">10k</text>
<text x="274.3" y="158.3">M2</text>
<text x="31" y="166">GND</text>
<text x="41.1" y="163.4">GND</text>
</g>
<g font-size="1.8" fill="#0f0f0f">
<text x="245.1" y="27.6">LED_VDD</text>
<text x="279.1" y="27.9" transform="rotate(-90 279.1 27.9)">LED_VDD</text>
<text x="268.9" y="43.2" transform="rotate(-90 268.9 43.2)">LED_VDD</text>
<text x="233.5" y="53">RGB</text>
<text x="250.2" y="53">RGB_DIN</text>
<text x="50.8" y="55.5">CC1</text>
<text x="50.8" y="58.1">CC2</text>
<text x="58.1" y="64.8" transform="rotate(-90 58.1 64.8)">CC1</text>
<text x="65.7" y="64.8" transform="rotate(-90 65.7 64.8)">CC2</text>
<text x="114" y="77.5" transform="rotate(-90 114 77.5)">EN</text>
<text x="144.4" y="76.2" transform="rotate(-90 144.4 76.2)">IO0</text>
<text x="162.4" y="75.9">EN</text>
<text x="200.7" y="75.9">TXD0</text>
<text x="106.3" y="81.4" transform="rotate(-90 106.3 81.4)">EN</text>
<text x="134.3" y="82.1" transform="rotate(-90 134.3 82.1)">IO0</text>
<text x="161.8" y="80.9">IO0</text>
<text x="200.7" y="78.4">RXD0</text>
<text x="159.6" y="93.6">IR_RX</text>
<text x="159.9" y="91.1">IR_TX</text>
<text x="161.3" y="101.3">SDA</text>
<text x="161.4" y="103.8">SCL</text>
<text x="238.7" y="106.3">RXD0</text>
<text x="239" y="103.8">TXD0</text>
<text x="240.1" y="108.9">SDA</text>
<text x="240.1" y="111.4">SCL</text>
<text x="39" y="116.5">IR_A</text>
<text x="200.7" y="121.6">RGB</text>
<text x="38.7" y="129.2">IR_M</text>
<text x="114.3" y="135.5">IR_VS</text>
<text x="38.9" y="141.9">IR_K</text>
<text x="109.2" y="140.6">IR_RX</text>
<text x="32.7" y="148.6" transform="rotate(-90 32.7 148.6)">IR_GATE</text>
<text x="16.4" y="150.8">IR_TX</text>
<text x="241.3" y="150.8">LED_VDD</text>
<text x="261.6" y="150.8">IR_VS</text>
</g>
<g font-size="1.8" fill="#a90000">
<text x="117.4" y="32.8">1</text>
<text x="117.4" y="35.3">3</text>
<text x="130.1" y="32.8">5</text>
<text x="44.5" y="42.9">A9</text>
<text x="124.2" y="42.6" transform="rotate(-90 124.2 42.6)">2</text>
<text x="269" y="47.7" transform="rotate(-90 269 47.7)">4</text>
<text x="262.2" y="53.1">3</text>
<text x="274.9" y="53.1">1</text>
<text x="44.4" y="58.2">B5</text>
<text x="44.5" y="55.6">A5</text>
<text x="269" y="60.4" transform="rotate(-90 269 60.4)">2</text>
<text x="25.1" y="67.4" transform="rotate(-90 25.1 67.4)">S1</text>
<text x="32.8" y="67.9" transform="rotate(-90 32.8 67.9)">A12</text>
<text x="168.2" y="75.9">3</text>
<text x="182.6" y="73.1" transform="rotate(-90 182.6 73.1)">2</text>
<text x="195.5" y="75.9">37</text>
<text x="167.6" y="81">27</text>
<text x="167.6" y="83.6">39</text>
<text x="195.5" y="78.5">36</text>
<text x="195.5" y="81">10</text>
<text x="195.5" y="83.6">11</text>
<text x="167.6" y="86.1">38</text>
<text x="167.6" y="88.6">15</text>
<text x="195.5" y="86.1">13</text>
<text x="195.5" y="88.6">14</text>
<text x="168.2" y="91.2">4</text>
<text x="168.2" y="93.7">5</text>
<text x="195.5" y="91.2">23</text>
<text x="195.5" y="93.7">28</text>
<text x="167.6" y="101.3">12</text>
<text x="168.2" y="96.3">6</text>
<text x="168.2" y="98.8">7</text>
<text x="195.5" y="96.3">29</text>
<text x="195.5" y="98.8">30</text>
<text x="195.5" y="101.3">31</text>
<text x="247.6" y="98.8">1</text>
<text x="247.6" y="101.3">2</text>
<text x="167.6" y="103.9">17</text>
<text x="167.6" y="106.4">18</text>
<text x="195.5" y="103.9">32</text>
<text x="195.5" y="106.4">33</text>
<text x="247.6" y="103.9">3</text>
<text x="247.6" y="106.4">4</text>
<text x="167.6" y="109">19</text>
<text x="167.6" y="111.5">20</text>
<text x="195.5" y="109">34</text>
<text x="195.5" y="111.5">35</text>
<text x="247.6" y="109">5</text>
<text x="247.6" y="111.5">6</text>
<text x="167.6" y="114">21</text>
<text x="167.6" y="116.6">22</text>
<text x="168.2" y="119.1">8</text>
<text x="195.5" y="114">26</text>
<text x="195.5" y="116.6">16</text>
<text x="195.5" y="119.1">24</text>
<text x="168.2" y="121.7">9</text>
<text x="195.5" y="121.7">25</text>
<text x="182.6" y="126.4" transform="rotate(-90 182.6 126.4)">1</text>
<text x="104.7" y="135.6">3</text>
<text x="104.7" y="140.7">1</text>
<text x="42.9" y="148" transform="rotate(-90 42.9 148)">3</text>
<text x="104.7" y="145.8">2</text>
<text x="36.1" y="150.9">1</text>
<text x="42.9" y="155.6" transform="rotate(-90 42.9 155.6)">2</text>
</g>
<text font-size="1.1" fill="#840000" x="270.2" y="58.1">RGB</text>
</svg>
